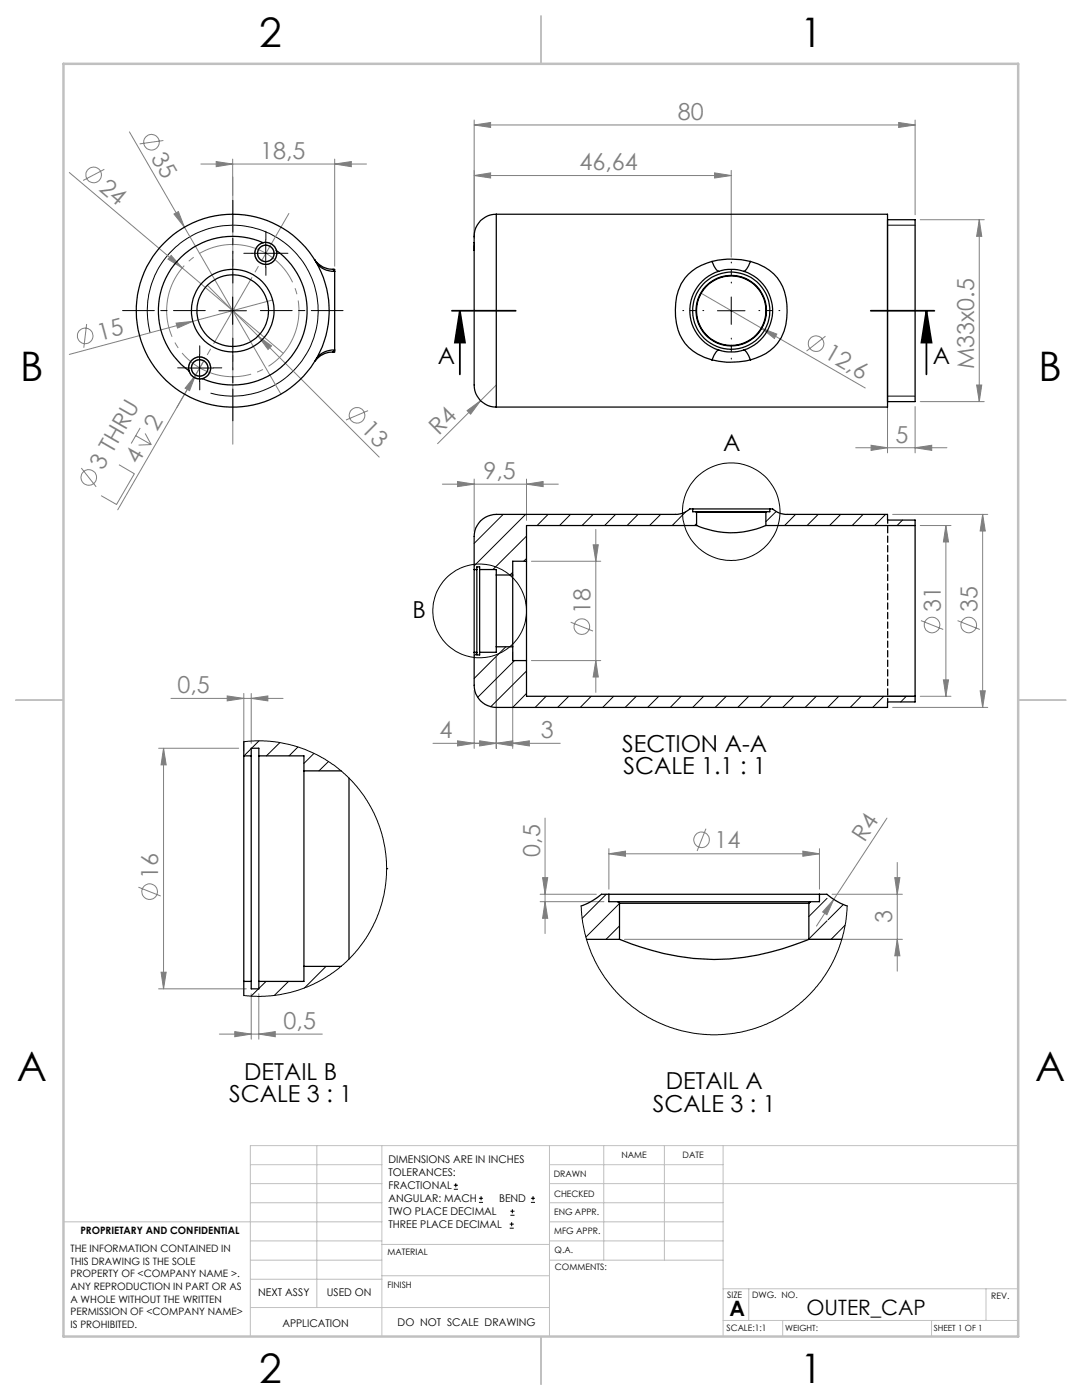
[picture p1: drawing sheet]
<svg xmlns="http://www.w3.org/2000/svg" width="216mm" height="279mm" viewBox="0 0 216 279" stroke-linecap="round" stroke-linejoin="round" font-family="sans-serif">
<g fill="none" stroke="#808080" stroke-width=".2">
<path d="M13.8 34.4l22.6 19.1M20.8 33.8l-4.2 2.2M25.8 26.3l11 19M32.6 28l-4.7 .7M40.1 32.7h33M43.1 32.2l3.3 .5-3.3 .6zM46.4 31.8v7.2M66.8 32.7l3.3-.5v1.1zM66.8 31.8v21.3M94.6 35l3.3-.5v1zM94.6 35h51.3M94.6 24.9l3.3-.5v1z"/>
<path d="M94.6 24v23.4M94.6 24.9h88M142.6 34.5l3.3 .5-3.3 .5zM145.9 34v17.3M179.3 24.4l3.3 .5-3.3 .5zM182.6 24v18.9M34.1 51l2.3 2.5-2.9-1.8zM34.7 42.7l.9-.5 1.2 3.1zM36.4 53.5l20.1 17M36.8 45.3l19.3 33.4M41.4 56.9l34.3 34.3M54.4 59.9l-40.6 10.8"/>
<path d="M139.9 58.5l32.7 18.9M183.6 43.9h12.8M195.4 43.9v36.3M195.4 43.9l.5 3.3h-1zM17.3 64.7l-.6 4.7M35.1 64.5l3.4-.4-3.1 1.4zM39 74.9l-1.2 3.1-.9-.5zM39 74.9l-15.5 26.8M40.7 72l-1.7 2.9M45.9 62h1M46.1 61.6l.7 .8M46.4 61.5v1"/>
<path d="M46.8 61.6l-.7 .8M51.5 67.1l2.7 1.9-.7 .7zM99 76.8l-11.7 11.7M151.9 65.5l3.1 1.2-.5 .9zM164.7 67.1l-3.8 3M194.9 76.8h1l-.5 3.4zM16.2 93.4l3 3.8M23.7 92.7l3.1 1.8-3.6 6.2-3-1.8M27.1 87l3.1 1.7M28 85.4l-1.8 3.1M29 86.5l1.2 2.2M30.2 88.7l-2.5 .1"/>
<path d="M73.4 82l-4.4 1.8M88.3 96.6h23.1M91.3 96.1l3.3 .5-3.3 .5zM93.2 82l2.7-2-2 2.7zM94.6 95.6v10.5M105.1 96.6l3.3-.5v1zM105.1 95.6v8.3M170.7 89.4h18.2M173.8 88.9l3.3 .5-3.3 .5zM177.1 80v10.4M182.6 89.4l3.3-.5v1zM182.6 81.1v9.3"/>
<path d="M183.6 80.2h12.8M106 112h13.9M118.4 108.7h1l-.5 3.3zM118.9 105.7v32.5M178.1 102.7h19M183.6 104.9h6.2M188.7 104.9v34.1M188.7 104.9l.6 3.3h-1.1zM196.1 102.7v38.5M196.1 102.7l.5 3.3h-1zM34.1 139.4h22.4M45.3 138.9l3.3 .5-3.3 .5z"/>
<path d="M48.6 138.4v11.5M50.1 139.4l3.3-.5v1zM50.1 138.4v9.9M94.6 137.8v11.6M99 131.2v18.2M102.3 130.1v19.3M106 131.8h13.9M113.9 124.2l4.4 1.7M118.9 131.8l.5 3.3h-1zM183.6 139h6.2M183.8 123.9l4.4 1.7M188.2 135.7h1.1l-.6 3.3z"/>
<path d="M191.1 123.9l4.4 1.7M195.6 137.9h1l-.5 3.3zM31.6 149.3h16M32.6 149.3v48M32.6 149.3l.6 3.3h-1.1zM86.4 148.3h25.4M91.3 147.8l3.3 .5-3.3 .6zM95.7 147.8l3.3 .5-3.3 .6zM99 148.3l3.3-.5v1.1zM102.3 148.3l3.3-.5v1.1zM178.1 141.2h19M27.6 177.1l4.5 1.7"/>
<path d="M107.8 180h12.7M107.8 178.5h11.2M108.3 175.2h1l-.5 3.3zM108.8 180l.5 3.3h-1zM108.8 163.3v23M121.5 170.4l3.3-.5v1zM121.5 169.4v8M121.5 170.4h42M140.9 165.4l-1.8 4.4M160.2 169.9l3.3 .5-3.3 .5zM163.5 169.4v8M166 178.5h14.1"/>
<path d="M166.4 179.5l-1.4 3.1-.9-.6zM166.4 179.5l-3.5 5.3M177 163.3l-10.6 16.2M178.5 175.2h1.1l-.6 3.3zM179 172.1v21.7M31.6 197.3h17.5M32.1 194h1.1l-.6 3.3zM50.1 198.3v9.1M51.6 198.3v9.1M124.6 187.5h55.5M179 187.5l.6 3.2h-1.1zM43.8 206.4h20.5"/>
<path d="M46.8 205.9l3.3 .5-3.3 .5zM51.6 206.4l3.3-.5v1z"/>
<circle cx="18.7" cy="34.9" r="1.56"/>
<circle cx="30.2" cy="28.4" r="1.56"/>
<circle cx="17" cy="67" r="1.55"/>
<circle cx="162.8" cy="68.6" r="1.55"/>
<circle cx="17.7" cy="95.3" r="1.56"/>
<circle cx="71.2" cy="82.9" r="1.57"/>
<circle cx="116.1" cy="125.1" r="1.55"/>
<circle cx="186" cy="124.7" r="1.55"/>
<circle cx="193.3" cy="124.7" r="1.56"/>
<circle cx="29.9" cy="178" r="1.56"/>
<circle cx="140" cy="167.6" r="1.55"/>
</g>
<g fill="none" stroke="#000" stroke-width=".2">
<path d="M46.4 59.3v5.4M50.3 50.6h5.5M53 47.8v5.5M145.9 59.3v5.4M177.1 44.9h5.5M30 66.4a17 17 0 0 1 14.9-21.4 17 17 0 0 1 18.5 18.4 17 17 0 0 1-21.4 15.1M37.1 73.4h5.5M39.8 70.7v5.5M43.7 62h5.5M143.2 62h5.5M177.1 79.1h5.5M177.1 104.9h5.5"/>
<path d="M177.1 139h5.5M90.6 237.3h.8M90.6 236.5h.8M90.9 236.1v.9M95.6 240h.8M95.6 239.1h.8M96 238.7v.8M105.9 240h.9M105.9 239.1h.9M106.4 238.7v.8M101.7 245.1h.8M101.7 244.3h.8"/>
<path d="M101.8 242.5h.9M101.8 241.7h.9M102.1 243.9v.8M102.2 241.3v.8"/>
<circle cx="145.9" cy="102.1" r="9.7"/>
<circle cx="95.7" cy="121.9" r="9.4"/>
</g>
<path d="M90.2 62h12.7M91.8 62l1 6.4h-2zM91.8 62v12.7M173.7 62h12.7M184.9 62l1 6.4h-2zM184.9 62v12.7" fill="none" stroke="#000" stroke-width=".35"/>
<g fill="none" stroke="#808080" stroke-width=".25">
<circle cx="53" cy="50.6" r="2.2"/>
<circle cx="53" cy="50.6" r="1.65"/>
<circle cx="39.8" cy="73.4" r="2.2"/>
<circle cx="39.8" cy="73.4" r="1.65"/>
</g>
<path d="M50.3 49.4a13.2 13.2 0 0 1 5.4 22 13.2 13.2 0 0 1-21.9-5.8 13.2 13.2 0 0 1 15.5-16.5l1 .3" fill="none" stroke="#808080" stroke-width=".2" stroke-dasharray="15.2 1.3 1.3 1.3" stroke-dashoffset="4.3" stroke-linecap="butt"/>
<g fill="none" stroke="#c0c0c0" stroke-width=".2">
<path d="M50 232.4h26.2M50 236.2h26.2M63.2 228.6v32.3M76.2 228.6v38.1M109.6 228.6v38.1M109.6 232.4h34.7M109.6 236.2h93.6M120.5 228.6v22.9M132.6 228.6v22.9M144.3 228.6v38.1M203.2 228.6h-153.2v38.1M12.7 243.8h63.5"/>
<path d="M50 251.5h26.2M50 240h26.2M50 247.7h26.2M50 255.3h26.2M76.2 254.6h33.4M76.2 248.4h33.4M109.6 251.5h34.7M109.6 243.8h34.7M109.6 240h34.7M109.6 247.7h34.7M144.3 257.2h58.9M149.4 257.2v6.3"/>
<path d="M196.7 257.2v6.3M50 260.9h59.6M144.3 263.5h58.9M156.2 263.5v3.2M185.9 263.5v3.2"/>
</g>
<path d="M108 3.2v9.5M3.1 139.7h9.6M203.2 139.7h9.5M108 266.7v9.6" fill="none" stroke="#c0c0c0" stroke-width=".25"/>
<path d="M12.7 12.7h190.5v254h-190.5z" fill="none" stroke="#c0c0c0" stroke-width=".5"/>
<path d="M46.5 34.6v54.7" fill="none" stroke="#808080" stroke-width=".2" stroke-dasharray="15.2 1.3 1.3 1.3" stroke-dashoffset="-.7"/>
<path d="M57.6 42.6l-22.3 38.8" fill="none" stroke="#808080" stroke-width=".2" stroke-dasharray="15.2 1.3 1.3 1.3" stroke-dashoffset="4.3"/>
<path d="M46.5 56.5v-16.5M41 62h-16.5M46.5 67.5v16.5M52 62h16.5" fill="none" stroke="#000" stroke-width=".2" stroke-dasharray="15.2 1.3 1.3 1.3" stroke-dashoffset="8.9"/>
<path d="M50.3 50.6h-1.6M53.1 47.8v-1.6M53.1 53.3v1.7M55.8 50.6h1.7M37.1 73.4h-1.6M39.9 70.7v-1.7M39.9 76.2v1.6M42.6 73.4h1.7" fill="none" stroke="#000" stroke-width=".2" stroke-dasharray="15.2 1.3 1.3 1.3"/>
<path d="M177.1 43.9v36.3" fill="none" stroke="#000" stroke-width=".25"/>
<path d="M145.9 56.5v-4.2M140.4 62h-4.2M145.9 67.5v4.2M151.4 62h4.2" fill="none" stroke="#000" stroke-width=".2" stroke-dasharray="15.2 1.3 1.3 1.3" stroke-dashoffset="15.1"/>
<path d="M177.1 103.8v36.3" fill="none" stroke="#000" stroke-width=".25" stroke-dasharray="1.3 .6" stroke-dashoffset=".6"/>
<path d="M184.9 62l1 6.4h-2zM91.8 62l1 6.4h-2z" fill="#000"/>
<g fill="#808080">
<path d="M34.7 42.7l.9-.5 1.2 3.1z"/>
<path d="M34.1 51l2.3 2.5-2.9-1.8z"/>
<path d="M35.1 64.5l3.4-.4-3.1 1.4z"/>
<path d="M93.2 82l2.7-2-2 2.7z"/>
<path d="M166.4 179.5l-1.4 3.1-.9-.6z"/>
<path d="M39 74.9l-1.2 3.1-.9-.5z"/>
<path d="M51.5 67.1l2.7 1.9-.7 .7z"/>
<path d="M151.9 65.5l3.1 1.2-.5 .9z"/>
<path d="M182.6 89.4l3.3-.5v1zM173.8 88.9l3.3 .5-3.3 .5zM142.6 34.5l3.3 .5-3.3 .5zM94.6 35l3.3-.5v1zM66.8 32.7l3.3-.5v1.1zM43.1 32.2l3.3 .5-3.3 .6z"/>
<path d="M94.6 24.9l3.3-.5v1zM179.3 24.4l3.3 .5-3.3 .5zM91.3 96.1l3.3 .5-3.3 .5zM105.1 96.6l3.3-.5v1zM91.3 147.8l3.3 .5-3.3 .6zM99 148.3l3.3-.5v1.1zM95.7 147.8l3.3 .5-3.3 .6zM102.3 148.3l3.3-.5v1.1zM121.5 170.4l3.3-.5v1zM160.2 169.9l3.3 .5-3.3 .5zM45.3 138.9l3.3 .5-3.3 .5zM50.1 139.4l3.3-.5v1zM46.8 205.9l3.3 .5-3.3 .5zM51.6 206.4l3.3-.5v1z"/>
<path d="M108.8 180l.5 3.3h-1zM108.3 175.2h1l-.5 3.3z"/>
<path d="M179 187.5l.6 3.2h-1.1zM178.5 175.2h1.1l-.6 3.3z"/>
<path d="M195.4 43.9l.5 3.3h-1zM194.9 76.8h1l-.5 3.4zM196.1 102.7l.5 3.3h-1zM195.6 137.9h1l-.5 3.3zM188.7 104.9l.6 3.3h-1.1zM188.2 135.7h1.1l-.6 3.3zM118.4 108.7h1l-.5 3.3zM118.9 131.8l.5 3.3h-1zM32.6 149.3l.6 3.3h-1.1zM32.1 194h1.1l-.6 3.3z"/>
</g>
<g fill="none" stroke="#000" stroke-width=".25">
<path d="M52.5 48.4a2.17 2.17 0 0 1 2.6 1.6M52.5 48.4a14.9 14.9 0 0 0-18.9 6.2 14.9 14.9 0 0 0 4.1 19.4M52.5 48.4a2.19 2.19 0 0 0-1.6 2.7 2.19 2.19 0 0 0 2.7 1.6 2.19 2.19 0 0 0 1.5-2.7M55.1 50a14.8 14.8 0 0 1 4.2 19.4 14.8 14.8 0 0 1-18.9 6.2M62.8 51.8a4.6 4.6 0 0 0 3.6 2M63 52.2a4 4 0 0 0 3.8 2M66.4 53.8h.1M66.4 53.8h.4v.4M66.4 53.8l.4 .4M66.8 54.2v15.7M94.6 50v25.6a4.8 4.8 0 0 0 3.8 5.6h.6M94.6 48.4v1.6"/>
<path d="M99 42.8a4.5 4.5 0 0 0-4.4 5.2v2M99 42.8h78.1v38.4h-78.1M99 42.8v38.4M142.1 52.2l1.1-.3a16 16 0 0 1 6.6 .3M142.1 52.2a2.96 2.96 0 0 0 1.3 2M142.1 52.2a9.2 9.2 0 0 0-7.3 9.6 9.3 9.3 0 0 0 7.3 10M143.4 54.2a8.2 8.2 0 0 0-5.8 7.8 8.2 8.2 0 0 0 5.8 7.9M143.4 54.2a8.3 8.3 0 0 1 5 0M148.4 54.2a8.2 8.2 0 0 1 5.8 7.8 8.2 8.2 0 0 1-5.8 7.9M149.8 52.2a2.96 2.96 0 0 1-1.4 2M149.8 52.2a9 9 0 0 1 7.2 8.6 10.6 10.6 0 0 1-2.6 8.5 9.9 9.9 0 0 1-4.6 2.5M177.1 43.9h5.5v36.3h-5.5"/>
<path d="M37.7 74a2.19 2.19 0 0 0 2.7 1.6M37.7 74a2.19 2.19 0 0 1 1.6-2.7 2.19 2.19 0 0 1 2.6 1.6 2.19 2.19 0 0 1-1.5 2.7M66.4 70.3a4.4 4.4 0 0 0-3.6 1.8M66.8 69.9a4 4 0 0 0-3.8 1.9M66.8 69.9v.3h-.4zM142.1 71.8a16.3 16.3 0 0 0 7.7 0M143.4 69.9a2.96 2.96 0 0 0-1.3 1.9M143.4 69.9a8.3 8.3 0 0 0 5 0M148.4 69.9a2.96 2.96 0 0 1 1.4 1.9M94.6 113.7v16.5M94.6 113.7h.5M95.1 113.7v16.5"/>
<path d="M95.1 113.7v-.6h.6v.6M95.7 113.7v16.5M95.7 113.7h3.3v1.1M99 114.8v14.3M99 114.8h3.3M102.3 114.8v14.3M105.1 112v19.8M105.1 112h-2.8v2.8M138.2 101.6h-.5a4.3 4.3 0 0 1-2.9 1.1h-35.8a4.4 4.4 0 0 0-4.4 4.4v6.6M138.2 101.6h15.4M138.2 101.6v.5h.7M138.9 102.1h14.1"/>
<path d="M138.9 102.1l.1 .1M139 104.9a17.2 17.2 0 0 0 13.8 0M139 102.2h13.8M139 102.2v2.7M139 104.9h-33.9v7.1M152.8 102.2v2.7M152.8 104.9h29.8M153 102.1l-.2 .1M153.6 101.6h.6a4.3 4.3 0 0 0 2.9 1.1h20v1.1h5.5v1.1M153.6 101.6v.5h-.6M182.6 104.9v34.1M94.6 130.2v6.6a4.4 4.4 0 0 0 4.4 4.4h78.1v-1.1h5.5v-1.1"/>
<path d="M94.6 130.2h.5M95.1 130.2v.5h.6v-.5M99 129.1v1.1h-3.3M99 129.1h3.3M102.3 129.1v2.7h2.8M105.1 131.8v7.2h77.5M48.6 150.8v45.1M48.6 150.8h1.5M48.6 148v2.8M50.1 150.8v45.1M50.1 150.8v-1.5h1.5v1.5M51.6 150.8v45.1"/>
<path d="M51.6 150.8h9v3M60.6 153.8v39.1M60.6 153.8h7.5M69.6 155.3v36.1M77.2 173.4h.1M121.5 178.5h-1.5a12.3 12.3 0 0 1-4 2.3M121.5 178.5h42M121.5 178.5v1.5h1.8M123.3 180h38.4M123.3 180l.3 .3M161.7 180l-.3 .3M163.5 178.5h1.5a12.3 12.3 0 0 0 4.1 2.3"/>
<path d="M163.5 178.5v1.5h-1.8M48.6 195.9h1.5M48.6 195.9v2.8M50.1 195.9v1.4h1.5v-1.4M60.6 192.9v3h-9M60.6 192.9h7.5M117 187.5h6.6M123.6 187.5a53.7 53.7 0 0 0 18.9 4 51.5 51.5 0 0 0 18.9-4M123.6 180.3h37.8M123.6 180.3v7.2M161.4 180.3v7.2M161.4 187.5h6.6"/>
<circle cx="53" cy="50.6" r="1.65"/>
<circle cx="39.8" cy="73.4" r="1.65"/>
<circle cx="46.4" cy="62" r="8.2"/>
<circle cx="46.4" cy="62" r="19.2"/>
<circle cx="46.4" cy="62" r="7.1"/>
<circle cx="145.9" cy="62" r="6.9"/>
<circle cx="145.9" cy="62" r="7"/>
<circle cx="145.9" cy="62" r="7.7"/>
</g>
<g fill="none" stroke="#000" stroke-width=".2">
<path d="M100.4 102.7l-5.8 5.7M102.3 114.2l-.6 .6M104.9 102.7l-10.3 10.2M105.1 107l-6.7 6.7M105.1 111.5l-.6 .5M109.4 102.7l-2.2 2.2M113.8 102.7l-2.1 2.2M118.4 102.7l-2.3 2.2M122.8 102.7l-2.1 2.2M127.3 102.7l-2.2 2.2M131.8 102.7l-2.2 2.2M136.8 102.1l-2.7 2.8"/>
<path d="M139 104.5l-.4 .4M154.9 102.1l-2.1 2M158.8 102.7l-2.2 2.2M163.3 102.7l-2.3 2.2M167.7 102.7l-2.2 2.2M172.2 102.7l-2.2 2.2M176.7 102.7l-2.2 2.2M180.1 103.8l-1.1 1.1M95.1 130.4l-.5 .5M100.9 129.1l-6.3 6.3M102.7 131.8l-7.4 7.4M105.1 133.9l-7.2 7.1"/>
<path d="M105.1 138.4l-2.8 2.8M109 139l-2.2 2.2M113.5 139l-2.2 2.2M118 139l-2.2 2.2M122.4 139l-2.1 2.2M127 139l-2.3 2.2M131.4 139l-2.2 2.2M135.9 139l-2.2 2.2M140.4 139l-2.2 2.2M144.9 139l-2.2 2.2M149.4 139l-2.2 2.2M153.9 139l-2.2 2.2"/>
<path d="M158.4 139l-2.2 2.2M162.9 139l-2.2 2.2M167.4 139l-2.2 2.2M171.8 139l-2.1 2.2M176.4 139l-2.3 2.2M180.8 139l-1.1 1.1M48.6 148l2.2-.2 3 .1 3.8 .7 2.1 .6 2.8 1.1 2.3 1.2 1.9 1.3 2.2 1.8 2.3 2.3 1.5 2.1 1.9 3.2 1 2.4 .8 2.5 .6 3.3 .2 2.6-.1 2.2-.4 3-.6 2.5-.9 2.5-1.3 2.6-1.2 2-1.9 2.3-2.2 2.3-2.2 1.7-1.9 1.3-2 1-3.1 1.3-3.2 .7-2.2 .4-2.6 .1-2.8-.2M50.1 149.4l-1.4 1.4M51.7 147.8l-1.5 1.5M55.8 148.2l-2.6 2.6M59.4 149.1l-1.7 1.7M62.7 150.4l-2.1 2"/>
<path d="M65.5 152l-1.9 1.8M121 178.5l-4.8 4.8M165 179.3l-3.6 3.6M51.6 197.3l-1.5 1.5M53.1 195.9l-1.5 1.4M57.6 195.9l-2.8 2.7M65.1 192.9l-4.4 4.3M116 180.8l.2 3.2 .5 2.4 1.6 4.4 1.3 2.6 1 1.6 1.6 2.1 1.5 1.6 2.2 2 1.8 1.3 1.8 1.1 2.2 1.1 2 .8 2.3 .7 2.6 .5 3.2 .3 4.6-.3 2.6-.5 2.8-.8 2.3-1 2.5-1.4 2-1.4 2.1-1.7 1.6-1.7 1.7-2.1 1.5-2.4 .9-1.7 1-2.2 .9-3 .5-2.3 .3-3.2M123.6 180.3l-6.7 6.7M123.6 184.8l-2.7 2.7M165 183.8l-3.6 3.6M168.3 180.5l-3.1 3.1"/>
<path d="M168.6 184.6l-2.8 2.9"/>
</g>
<g font-size="8.1">
<text x="51.7" y="9.3">2</text>
<text x="159.7" y="9.3">1</text>
<text x="4" y="76">B</text>
<text x="207.2" y="76">B</text>
<text x="3.3" y="215.7">A</text>
<text x="206.5" y="215.7">A</text>
<text x="51.7" y="276">2</text>
<text x="159.7" y="276">1</text>
</g>
<g font-size="4.7" fill="#808080">
<text x="135.3" y="23.9">80</text>
<text x="30" y="31.4" transform="rotate(60 30 31.4)">35</text>
<text x="51.9" y="31.7">18,5</text>
<text x="115.6" y="34">46,64</text>
<text x="19.6" y="37.9" transform="rotate(40 19.6 37.9)">24</text>
<text x="19.9" y="68" transform="rotate(-15 19.9 68)">15</text>
<text x="164.2" y="71.3" transform="rotate(30 164.2 71.3)">12,6</text>
<text x="194.4" y="73.7" transform="rotate(-90 194.4 73.7)">M33x0.5</text>
<text x="31.4" y="86.3" transform="rotate(-60 31.4 86.3)">2</text>
<text x="71.9" y="85.9" transform="rotate(45 71.9 85.9)">13</text>
<text x="87.6" y="86.9" transform="rotate(-45 87.6 86.9)">R4</text>
<text x="178.7" y="88.3">5</text>
<text x="20.5" y="93.9" transform="rotate(-60 20.5 93.9)">3 THRU</text>
<text x="27.6" y="92.8" transform="rotate(-60 27.6 92.8)">4</text>
<text x="96.5" y="95.6">9,5</text>
<text x="117.8" y="122.5" transform="rotate(-90 117.8 122.5)">18</text>
<text x="187.7" y="122.1" transform="rotate(-90 187.7 122.1)">31</text>
<text x="195" y="122.1" transform="rotate(-90 195 122.1)">35</text>
<text x="35.4" y="138.3">0,5</text>
<text x="87.7" y="147.3">4</text>
<text x="107.9" y="147.3">3</text>
<text x="107.8" y="171" transform="rotate(-90 107.8 171)">0,5</text>
<text x="142.6" y="169.3">14</text>
<text x="172.5" y="168.3" transform="rotate(-57 172.5 168.3)">R4</text>
<text x="31.6" y="175.4" transform="rotate(-90 31.6 175.4)">16</text>
<text x="178" y="184.2" transform="rotate(-90 178 184.2)">3</text>
<text x="56.6" y="205.4">0,5</text>
</g>
<g font-size="4.7">
<text x="87.4" y="72.6">A</text>
<text x="186.1" y="72.6">A</text>
<text x="144.3" y="90">A</text>
<text x="82.3" y="123.4">B</text>
<text x="124.2" y="150">SECTION A-A</text>
<text x="124.4" y="154.6">SCALE 1.1 : 1</text>
<text x="48.7" y="215.5">DETAIL B</text>
<text x="45.7" y="220">SCALE 3 : 1</text>
<text x="130.2" y="221.8">SCALE 3 : 1</text>
<text x="132.8" y="217.3">DETAIL A</text>
</g>
<g font-size="4.2">
<text x="145.6" y="262.7">A</text>
<text x="160.9" y="262.4">OUTER_CAP</text>
</g>
<g font-size="2.1">
<text x="77.5" y="232.2">DIMENSIONS ARE IN INCHES</text>
<text x="77.5" y="234.7">TOLERANCES:</text>
<text x="77.5" y="237.3">FRACTIONAL</text>
<text x="77.5" y="239.9">ANGULAR: MACH</text>
<text x="99.6" y="239.9">BEND</text>
<text x="77.5" y="242.5">TWO PLACE DECIMAL</text>
<text x="77.5" y="245.1">THREE PLACE DECIMAL</text>
<text x="51.5" y="258.7">NEXT ASSY</text>
<text x="65.2" y="258.6">USED ON</text>
<text x="56.3" y="264.8">APPLICATION</text>
<text x="79.3" y="264.6">DO NOT SCALE DRAWING</text>
</g>
<g font-size="2">
<text x="14.1" y="249.9">THE INFORMATION CONTAINED IN</text>
<text x="16" y="246.3">PROPRIETARY AND CONFIDENTIAL</text>
<text x="14.1" y="252.4">THIS DRAWING IS THE SOLE</text>
<text x="14.1" y="254.9">PROPERTY OF &lt;COMPANY NAME &gt;.</text>
<text x="14.1" y="257.4">ANY REPRODUCTION IN PART OR AS</text>
<text x="14.1" y="260">A WHOLE WITHOUT THE WRITTEN</text>
<text x="14.1" y="262.5">PERMISSION OF &lt;COMPANY NAME&gt;</text>
<text x="14.1" y="265">IS PROHIBITED.</text>
</g>
<g font-size="1.8">
<text x="124" y="231.1">NAME</text>
<text x="136.2" y="231.1">DATE</text>
<text x="110.5" y="234.8">DRAWN</text>
<text x="110.5" y="238.9">CHECKED</text>
<text x="110.6" y="242.5">ENG APPR.</text>
<text x="77.3" y="250.5">MATERIAL</text>
<text x="110.6" y="246.3">MFG APPR.</text>
<text x="110.7" y="250">Q.A.</text>
<text x="77.3" y="257">FINISH</text>
<text x="110.7" y="253.5">COMMENTS:</text>
<text x="145.1" y="259">SIZE</text>
<text x="150.1" y="259.1">DWG. NO.</text>
<text x="197.8" y="259.2">REV.</text>
<text x="145" y="265.7">SCALE:1:1</text>
</g>
<g font-size="1.7">
<text x="156.7" y="265.7">WEIGHT:</text>
<text x="186.3" y="265.7">SHEET 1 OF 1</text>
</g>
</svg>
